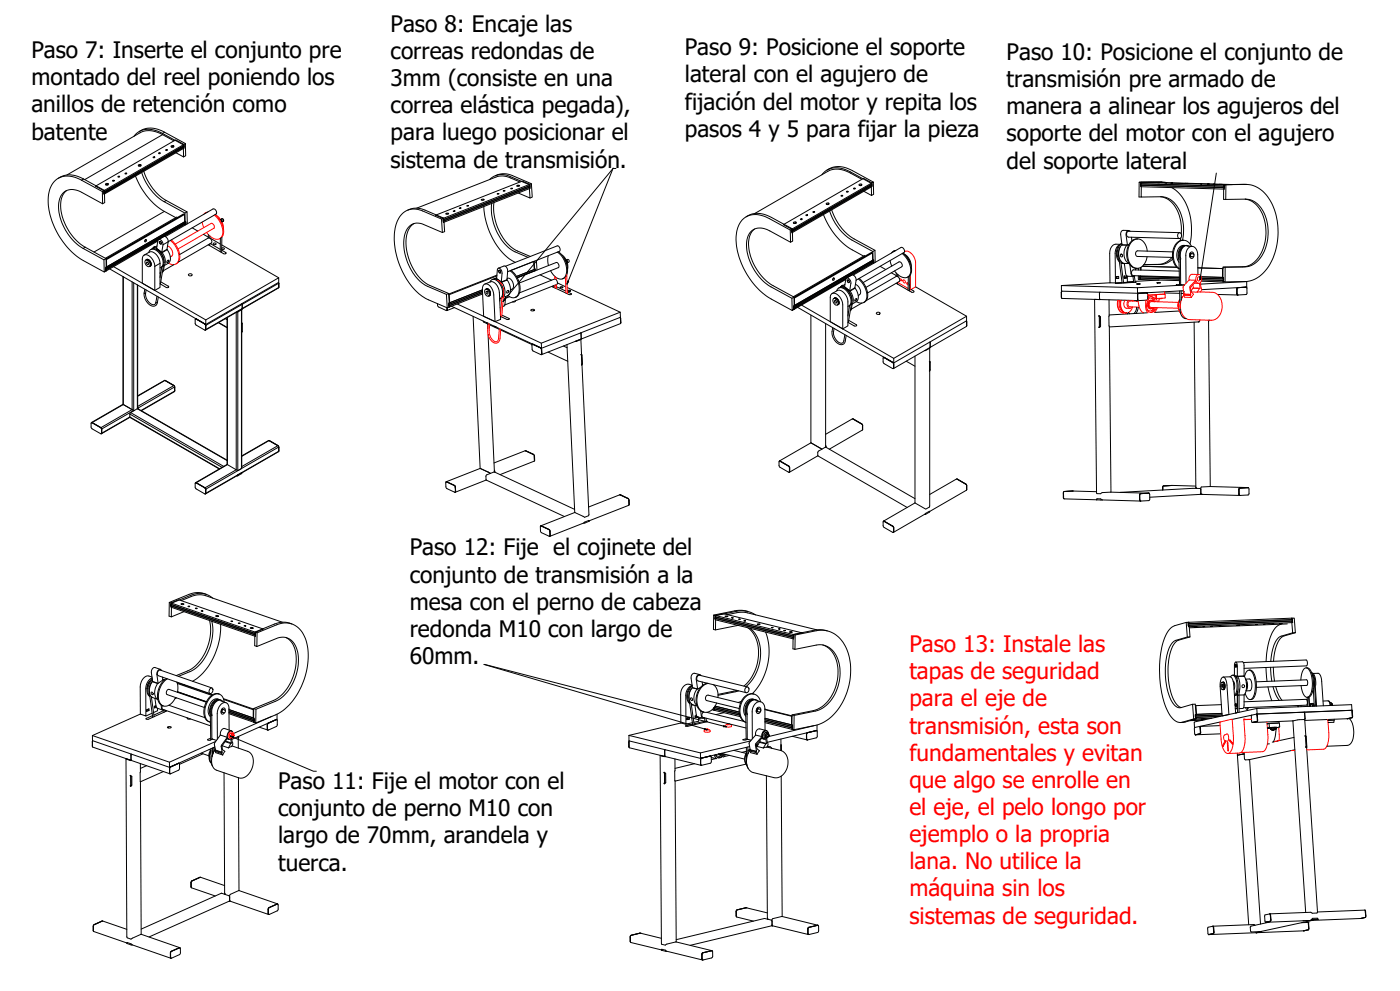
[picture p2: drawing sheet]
<svg xmlns="http://www.w3.org/2000/svg" width="1189mm" height="841mm" viewBox="0 0 1189 841" stroke-linecap="round" stroke-linejoin="round" font-family="sans-serif">
<!-- layer: Visible (ISO) -->
<g fill="none" stroke="#000" stroke-width=".85">
<path d="M114 116a17 17 0 0 1 23-4l19 11v1M118 112a19 19 0 0 1 22 0l17 10M148 120l-10-6a19 19 0 0 0-19-1l-62 35M118 140h1a.8 .8 0 0 1 1 1 1 1 0 0 1-2 0h-1zM135 130h1h-1zM145 124h2a1 1 0 0 1-1 1 1 1 0 0 1-1-1zM147 125h-1M156 123l1-1 1 10-2 1M156 123l-68 39M156 124v1M156 125v8l-7-3M49 151a19 19 0 0 1 22 1l18 10-1 2"/>
<path d="M81 158l68-39 7 4v1l-68 39v-1zM90 156h1a.8 .8 0 0 1 1 0 .8 .8 0 0 1-1 1h-1zM90 157h2M100 150h2h-1zM106 147h2l-1 1zM115 149a59 59 0 0 0 25 30l9 6M118 141h2M120 146a45 45 0 0 0 19 25l18 10v8h1l-1 2M122 145a44 44 0 0 0 19 25l18 10-2 1M416 152a15 15 0 0 1 17-2l16 7v1h1M421 149a17 17 0 0 1 14 0l16 7M434 160h1z"/>
<path d="M439 158l1-1 1 1h-1zM442 154l-10-4a15 15 0 0 0-11 0l-67 27M449 157l2-1 1 11-2 1M450 156l-74 29M450 158v2l-74 29v-1l74-29h-1l1 9-10-4M698 148a17 17 0 0 1 23-3l19 11v1v-1M702 144a19 19 0 0 1 22 1l18 10M730 157v-1a1.1 1.1 0 0 1 2 0 1.1 1.1 0 0 1-1 2 1.1 1.1 0 0 1-1-1zM730 157h2M732 152l-10-5a19 19 0 0 0-19-2l-62 36M740 156l2-1v10l-2 1M740 157v1v8l-6-4"/>
<path d="M740 155l-68 40M740 156v1M969 155l77 2h-6v1l-71-2zM969 156l71 2v1l-71-2zM969 157v10h17a20 20 0 0 1 18 17l1 10-1 10M969 155l71 2M969 155h-2v12h2M977 155h3zM983 155h2zM987 154l-20 1M989 155h2zM991 155l-5-1-17 1v2"/>
<path d="M994 155h2zM995 159a40 40 0 0 1 17 37l-1 11M1006 156h3zM1019 156h2zM1025 156h2zM1030 156h2zM1035 156h3zM1039 157h2v12h-2v-10h1l-71-2v1l71 2v-2M1041 157l17-1a26 26 0 0 1 23 18 56 56 0 0 1-7 57 23 23 0 0 1-17 8h-17M1059 156l-20 1v1h1M57 162a19 19 0 0 0-4 20 45 45 0 0 0 19 28l18 9v9M87 163l-18-10a18 18 0 0 0-23 1 32 32 0 0 0-3 30 65 65 0 0 0 28 37l18 10"/>
<path d="M88 164l68-39v1l-68 39zM88 163l68-39v1l-68 39zM88 164h1v8l-2 1-18-10a12 12 0 0 0-18 5 41 41 0 0 0 13 38l5 4 19 11M89 162l-2 1v10M159 180v10M346 178a17 17 0 0 1 15 0l16 7-1 3M385 179h1zM390 177h1zM396 175h2zM409 169h1l1 1h-2zM411 175a59 59 0 0 0 24 46l3 2M418 173a44 44 0 0 0 18 40l12 5"/>
<path d="M419 172a44 44 0 0 0 19 40l12 6M422 164l2 1zM427 162h2zM690 180h2h-1zM702 173l1-1a.8 .8 0 0 1 1 1 .8 .8 0 0 1-1 1l-1-1zM702 173h2M704 179a45 45 0 0 0 20 25l17 9v9l1-1v1l-1 2M706 178a45 45 0 0 0 19 25l18 9-2 1M714 166h2h-2zM986 167a22 22 0 0 1 16 19l1 6v7M1041 169h17a20 20 0 0 1 17 17 37 37 0 0 1-9 37 15 15 0 0 1-9 3l-18 1M1057 169a22 22 0 0 1 17 19 36 36 0 0 1-10 35 15 15 0 0 1-9 3l-16 1-1 10h1"/>
<path d="M150 184l-60 35M157 182v6l-66 39M158 191v-1l-68 39v1l44-25M163 193l5 3M173 199l4 2M177 199v3M187 186h1a1.3 1.3 0 0 1 2 0 1.3 1.3 0 0 1 0 2h-1l-1-1zM188 187v1M352 190a20 20 0 0 0-7 20 42 42 0 0 0 20 32l16 7 1 9h-1M370 183l73-29 7 2v2l-74 29v-2zM375 186l-16-7a16 16 0 0 0-23 11 62 62 0 0 0 25 63l19 8M376 187l74-29v1l-74 29z"/>
<path d="M376 188l1-1 1 10h-2l-16-7a11 11 0 0 0-16 9 43 43 0 0 0 18 43l17 8M377 185l-2 1 1 11M379 181h1h1l-2 1zM634 184a20 20 0 0 1 21 1l18 9-1 3M641 194a19 19 0 0 0-4 21 45 45 0 0 0 20 27l17 10v8v1M665 191l68-40 7 4v1l-68 40v-1zM671 195l-18-9a19 19 0 0 0-23 1 32 32 0 0 0-3 29 64 64 0 0 0 28 38l18 9M672 197l68-40v1l-68 40zM672 196l68-40v1l-68 40zM672 197l1-1v9l-2 1-17-10a12 12 0 0 0-18 3 34 34 0 0 0 6 32l5 6 5 5 20 11M673 194l-2 1v11M674 189v-1a1.1 1.1 0 0 1 2 0 1.1 1.1 0 0 1 0 2 1.1 1.1 0 0 1-2 0z"/>
<path d="M676 190h-2M699 182a59 59 0 0 0 25 30l9 5M958 196h-5l-1 1v2l1 9h6M960 196a2.4 2.4 0 0 0-3 0 2.4 2.4 0 0 0-1 3l1 9M1001 198a2.1 2.1 0 0 1 2 1 2.1 2.1 0 0 1 0 2 1.8 1.8 0 0 1-2 1 1.8 1.8 0 0 1-1-2zM1002 197l-44-1a2.7 2.7 0 0 0-1 3 2.7 2.7 0 0 0 1 2l44 1M122 217a7 7 0 0 1 9 5v3v21l-10-6v-20zM122 216l5-2a8 8 0 0 1 9 8v22l-5 2M123 203a.8 .8 0 0 1 1 1 .8 .8 0 0 1 0 1 .8 .8 0 0 1-1 0zM124 203l-1 2M126 214a4 4 0 0 1 3-3 4 4 0 0 1 4 2 11 11 0 0 1 4 14h-1M128 212a7 7 0 0 1 9 4 7 7 0 0 1 0 11"/>
<path d="M130 211h.1M131 210l-1 1M131 210h.1M132 210h-1M133 211l-2-1-2 1M133 211h.1M133 212l3 1 2 3 1 4v3M133 211l4 3M133 210v1M133 209l-3 2M135 203l4-2h2l2 4-1 7-5 2-4-3 1-7a1.9 1.9 0 0 1 2-1 1.9 1.9 0 0 1 2 2v3l-1 6M136 205a1 1 0 0 1 1 1 1 1 0 0 1-1 1z"/>
<path d="M136 205l1 1a.8 .8 0 0 1-1 1 .8 .8 0 0 1 0-1zM137 214h1M140 201l41-24a2.9 2.9 0 0 1 2 5l-40 23M142 212l-4 2M142 212a9 9 0 0 1 1 11l-4 3a9 9 0 0 0-1-12M177 208l10 6M177 202a2.9 2.9 0 0 1 2 4l-28 16M177 202l-24 14M178 207v1M178 202l9 5M178 200v2M179 207l8 5"/>
<path d="M181 207l1-1a1.1 1.1 0 0 1 1 0 1.1 1.1 0 0 1 0 2 1.1 1.1 0 0 1-1 0zM187 202v12M188 212l4 2v1h-2l-3-1M188 211l1-1a1.1 1.1 0 0 1 2 1 1.1 1.1 0 0 1-2 1l-1-1M188 208l49 28M188 201v13M466 217l-1 4 1 4M473 214a17 17 0 0 1 6 21 6 6 0 0 1-9-2l-2-3M474 214a18 18 0 0 1 7 21l-3 2M477 216a12 12 0 0 1 5 12M479 219l2 3 1 4M734 217l-60 35"/>
<path d="M741 215v6l-66 38M743 212v11M760 213l-3 2M761 213l-3 1M766 215a17 17 0 0 1 6 19 7 7 0 0 1-10-2l-2-2M767 215a16 16 0 0 1 6 18l-2 2M768 215a12 12 0 0 1 6 11M770 218l3 5M951 208l-3 2-1 4v26h-4M951 207h-3l-2 1-3 4v28M951 210l-1 6 3 24h-6h18l-1-1M952 216a1.1 1.1 0 0 1 1 0 1.1 1.1 0 0 1 0 2 1.1 1.1 0 0 1-1-1z"/>
<path d="M952 216h1h-1M952 208a10 10 0 0 0 3 16h4M953 206a11 11 0 0 0-2 16M953 207a11 11 0 0 0-3 14M953 208h4M957 208a11 11 0 0 0 2 16M961 201v3M966 203a10 10 0 0 0-9 11 12 12 0 0 0 8 14h1M974 213a9 9 0 0 0-10-10 15 15 0 0 0-5 20 7 7 0 0 0 8 5 7 7 0 0 0 6-6l1-4M995 218a16 16 0 0 1-11 6l-13 1 14-1a15 15 0 0 0 11-4M996 214l-30-1a2.6 2.6 0 0 0-2 2 2.6 2.6 0 0 0 2 3h30M1002 220l1 22h3l-40 2"/>
<path d="M1003 202l-1 2M1005 204a10 10 0 0 0-9 11v7a10 10 0 0 0 5 6M1005 209a8 8 0 0 0-4 8l1 25M1006 208a7 7 0 0 0-7 10l2 5M1007 208a7 7 0 0 0-6 8v5M1008 209h4M1008 208a8 8 0 0 0-6 12v1M1010 209a6 6 0 0 0-8 6l1 5M1010 218h1M1010 215h2l-1 2 1 1M1011 215h.1M1011 218h-1"/>
<path d="M1011 216v1M1012 209a7 7 0 0 0-7-5 7 7 0 0 0-7 5 16 16 0 0 0 3 19M1014 216a1.9 1.9 0 0 0-2-2 1.9 1.9 0 0 0-2 2v1a1.8 1.8 0 0 0 2 2 1.8 1.8 0 0 0 2-2M90 227l68-39v1l-68 39zM90 228l68-39v1l-68 39zM90 228v1M90 220l67-38h-1l-68 39 1 10 1-1v-1M90 220v6M96 226l79 45v4l-82-47M104 235v108M124 221a3 3 0 0 1 3 2 3 3 0 0 1 0 3 4 4 0 0 1-3-5zM124 221a3 3 0 0 1 4 1 3 3 0 0 1-1 4"/>
<path d="M124 220a3 3 0 0 1 4 2 3 3 0 0 1-1 4M124 220v1M124 220a3 3 0 0 1 4 2 3 3 0 0 1 0 4M125 222v1a1.1 1.1 0 0 1 1 1 1.1 1.1 0 0 1-1 1 1.1 1.1 0 0 1-1-2zM125 220h.1M125 220l2 2 1 3M128 225v1M137 239l6 5h-2l-5-3M137 232h-1M137 227l-1 9M139 230l-1 1M139 225l-3 16"/>
<path d="M140 225l-1 5M142 221h1a1 1 0 0 1 0 1 1 1 0 0 1-1 0zM148 225l-9 5M160 233l2-1a1.1 1.1 0 0 1 1 2 1.1 1.1 0 0 1-2 0h-1zM418 237a7 7 0 0 1 9 6 7 7 0 0 1-3 11 8 8 0 0 0 1-12l-3-3a4 4 0 0 0-6 0M422 236l-3 1M422 236v1M422 237l4 2M422 236h.1M422 236h-2M422 234l-41 16M423 228l5-2 2 1 1 3v7l-5 2-4-2v-8a1.6 1.6 0 0 1 2-1 1.6 1.6 0 0 1 2 1v2v8"/>
<path d="M424 230l1 1a.7 .7 0 0 1-1 1 .7 .7 0 0 1 0-1zM424 229l1 1a1.1 1.1 0 0 1 0 1 1.1 1.1 0 0 1-1 1 1.1 1.1 0 0 1 0-2zM426 239h.1M426 239a11 11 0 0 1 1 13M429 226l44-17a2.9 2.9 0 0 1 2 4l-44 18M430 237l-4 2M431 236a6 6 0 0 1 5 8l-1 1-1 1M431 238a10 10 0 0 1 1 13l-5 1M433 230a18 18 0 0 1 6 21 5 5 0 0 1-8 0M434 230a18 18 0 0 1 6 21l-3 1M453 222l1 7-15 6 16-7v2M454 222v8h1"/>
<path d="M455 230l-16 6 33-13a2.7 2.7 0 0 1 2 4l-33 13M455 230h.1M455 221l1 8M459 233l9 5M481 221l1-1a1.3 1.3 0 0 1 1 1 1.3 1.3 0 0 1 0 2h-1v-1zM481 221l1 2zM708 236l-1 1M708 236a.8 .8 0 0 1 0 1 .8 .8 0 0 1-1 0zM719 236l5-3 2 2 1 3M720 238a1 1 0 0 1 1 0 1.1 1.1 0 0 1-1 2zM720 238h1a1.1 1.1 0 0 1 1 1 1.1 1.1 0 0 1-2 1 1.1 1.1 0 0 1 0-2zM725 233l40-23a2.9 2.9 0 0 1 3 4l-41 24"/>
<path d="M727 238l-1 6M729 237a17 17 0 0 1 6 18 5 5 0 0 1-8 1M730 236a17 17 0 0 1 6 19l-2 2M733 240l30-18a2.8 2.8 0 0 1 3 4l-31 18M742 223v-1l-68 40v1l44-26M747 226l5 3M756 221l1 5M757 231l4 3M761 235a2.9 2.9 0 0 1 3 4l-28 16M761 235l-24 14M761 232v3M762 240v1"/>
<path d="M762 235h1M762 233v2M771 235v11M773 234l-1 13M943 240l-42 2M948 236h.1M948 236h2h-2v-1h2v1M948 235v1M952 221l2 19M952 223l3 1M952 223l2 1M953 240h-6"/>
<path d="M955 236h.1M955 224l2 10h1l4 1M955 236h2h-2v-2h2v2M955 234v2M957 234v6h-3M959 225l2 8a1.8 1.8 0 0 0 1 1 1.8 1.8 0 0 0 2 0M962 235l1 5M963 239h-6M963 239l-9 1M963 234l1 6M964 228v1M967 234v3h2v-1h-1"/>
<path d="M967 228v1M968 236v1l34 1M968 236l34 1M968 234v1M968 235l34 1M968 235v1M969 234l-1 1M969 227v2M970 226l29 1M984 238l-20 1M1001 230l-38-1a2.7 2.7 0 0 0-2 2 2.7 2.7 0 0 0 1 3l39 1M1017 227l22 1-1 7"/>
<path d="M1017 233v-17a6 6 0 0 0-7-6l-2 2-1 3v25M1020 237l19 1M1020 236l19 1M1038 235h-18h19v2M1039 238v1h-19M1039 237v1M1040 227v12h-2l1-2M1058 239l1 5-39 2M1059 239l-40 2M117 242v105M123 245l-1 4a10 10 0 0 0 9 11 3 3 0 0 0 3-3v-5M124 246v3a9 9 0 0 0 7 9l1-1 1-6"/>
<path d="M205 258v4M237 241l-1-1v4l-31 18M237 244h.1M371 258l1 2 7 4 1-1v-2M381 250l1 7M388 258l72 33v5l-77-36M410 246l-29 11v3l1-1v2h-2l-1-11 2-1M410 247l-29 11M410 249l-29 12v-1l29-12-29 12v-2M411 242a5 5 0 0 1 7 3l1 5 1 23-9-5-1-23zM412 241l4-2a8 8 0 0 1 8 9l1 23-5 2M412 246a3 3 0 0 1 3 2 3 3 0 0 1-1 3 4 4 0 0 1-2-5z"/>
<path d="M413 245a3 3 0 0 1 3 2 3 3 0 0 1-1 4M413 247a1 1 0 0 1 1 1 1 1 0 0 1-1 1zM413 245a4 4 0 0 1 2 6M413 245l-1 1M414 245h-1M414 245l2 3v2M415 251h.1M416 251h.1M425 253l-1 2M426 253h.1M429 252v7l-2 1M431 247a.9 .9 0 0 1 1 0 .9 .9 0 0 1-1 1l-1 1z"/>
<path d="M433 252l-4 1M438 255l-1 1h-2M441 249l30-12a2.9 2.9 0 0 1 2 4l-44 18M471 243h-2l12 6M473 243l8 4M473 240l7 3M476 244h2h-1zM482 244l45 21M482 248l3 2h-1l-3-1M482 247l2-1 1 1h-2zM674 260l68-40v1l-68 40zM674 253l67-38-1-1-68 39 1 10 1-1v-1v1"/>
<path d="M675 253v6h-1M681 259l78 45v4l-82-47M706 250a6 6 0 0 1 8 3l2 6v20l-11-6v-21zM707 249l4-2a8 8 0 0 1 9 8v22l-4 2M708 254a3 3 0 0 1 3 1 3 3 0 0 1 0 4l-2-1-1-1-1-2zM708 253a3 3 0 0 1 4 2 3 3 0 0 1-1 4M708 253a3 3 0 0 1 4 1 3 3 0 0 1 0 4l-1 1M709 253a3 3 0 0 1 3 2 3 3 0 0 1 0 3M709 255h1a1.1 1.1 0 0 1 1 2 1.1 1.1 0 0 1-2 0 1.1 1.1 0 0 1 0-1zM709 253h.1M710 253l2 2v3M711 247a4 4 0 0 1 3-3 4 4 0 0 1 4 2 11 11 0 0 1 3 13l-1 1"/>
<path d="M712 245a7 7 0 0 1 10 4 7 7 0 0 1-1 11M714 243h.1M714 243v1M715 242l-1 1M715 242v1M716 242h-1M717 243l4 4M717 243h-2l-2 1M717 244l3 2 2 2 1 4v3M717 243h.1M717 241l-3 2M721 259l-1 9"/>
<path d="M723 257l-3 17M724 258l-1 4M726 244l-4 3M726 244l-4 3-5-4 1-6a1.8 1.8 0 0 1 2-1 1.8 1.8 0 0 1 2 2l1 2-1 7M726 245a9 9 0 0 1 1 11l-4 2a9 9 0 0 0-1-11M726 254a.8 .8 0 0 1 1-1 .8 .8 0 0 1 1 1 .8 .8 0 0 1-1 1h-1zM726 241a6 6 0 0 1 4 9l-1 1M732 257l-9 5M761 240v1M761 241l10 5M774 246l2 1v1h-2l-3-2M777 243l44 25"/>
<path d="M901 242l65 2v5l-65-2zM902 253l-1-5 1-1-1 1 1 5 65 2M930 254l1 164v1h4l1-1h7l33 1M930 254h.1M930 254h4M934 248v5v1h-4M942 254l1 164M965 255v1M965 241h3zM966 255v1M967 255h.1M967 249l-1 1v4l1 1"/>
<path d="M974 249h.1M974 249h-8v5l1 1M974 249l1 1-1 5h-7M974 249h-8v6h1M982 240h4zM989 249h13M1002 242h-3h4M1002 247v10M1003 242h.1M1003 247v8M1003 249h2M1005 247v1"/>
<path d="M1005 248h.1M1005 247l-39 2M1012 246v1M1012 246l-1 1M1034 250h17M1050 249l1 1M1051 250h.1M1051 244l-1 1M1051 244l-1 1v4l1 1M1058 244h.1M1058 244h-7l-1 5 1 1M1058 244l1 1v5h-8"/>
<path d="M166 271l8 4v5l-8-4zM166 271h1M166 270v1h1l7 4 1 5h-1l1-1M174 275l1 1M175 271l62-35v4l-62 35M185 274l8 4M193 270v124M205 274h1v7l-1 1v-7M205 274v1M205 262l-4 3M205 274h.1M205 263v11"/>
<path d="M205 262l-30 18M379 263v1M380 261v2l-1 1zM386 261l-6 3M402 269l6 129M410 273h1l4 2M413 274h.1M413 274h1M414 274h.1M414 274h1M414 275v4M416 276l8 3"/>
<path d="M420 277h1M420 277h.1M421 277h.1M425 267h.1M426 261h-1M426 267l7 4h-3l-5-2M451 263l1-1 2 1a1.7 1.7 0 0 1-2 1 1.7 1.7 0 0 1-1-1zM527 269v6l-67 26M527 269v5M527 270v4M674 261l68-40v1l-68 40zM674 261v1"/>
<path d="M689 267v109M701 275v104M707 278v3a10 10 0 0 0 8 11 3 3 0 0 0 3-3l1-4M708 279v3a9 9 0 0 0 7 9l1-1 1-6M721 264l-1 1M721 272l6 4-1 1-6-3M723 262l-1 2M744 265h2a1.1 1.1 0 0 1 1 1 1.1 1.1 0 0 1-2 1 1 1 0 0 1-1 0 1 1 0 0 1 0-2zM821 272v5l-62 36M821 272v5M933 268l2 1v8l-2 1M933 268l1 1v8l-1 1"/>
<path d="M933 268v10M957 266h1M958 265l1 1M965 261v2l-2 3M967 261l-2 5M974 265l-32 2M1001 264l-21 1M1002 262a7 7 0 0 0 5 8M1014 273l1 141h1M1019 271v1l-1 1-76 4M1026 272l2 141M1026 272h.1"/>
<path d="M1027 272l-1 1M205 282v115l-3 2-9-5M414 284l6 117M425 280l27 12M452 292l7 3 1 1v5l-8-3zM452 292l8 4v5v-1v-3M452 292l7 3 1 2M452 292h.1M460 291l67-26v4l-67 27M465 299l17 8M478 294l4 1M481 292l7 143"/>
<path d="M493 288l-4 2M493 288h.1M493 282v6M493 288l-5 2M493 288l1 13M789 295l-4 3M789 295v12M790 290v5M493 301h1l1 8-1 1v-1M493 301l1 1M493 301h1M494 301v8"/>
<path d="M494 301h.1M494 309h.1M494 310l6 127-4 2-8-4M750 304l8 4 1 1v4l-8-5-1-1zM750 303h1l8 5v5M750 303l8 4 1 2M751 303h-1M759 312v1M759 304l62-36v4l-62 36M770 307l7 4M777 302v125M789 307h1v7l-1 1"/>
<path d="M789 307h.1M789 314v1M789 307v7M789 315v115l-3 2-9-5M789 307h1M140 323l8 4v5M140 323l7 4M148 332l-28 17M148 332v-4l-8-5-23 13M77 359h1l8 4v5l-8-4zM78 359l8 4v5M78 359h.1"/>
<path d="M104 343l10 6M104 343l-26 16M110 354l-24 14M117 345v2M724 356l8 4v5M85 363l1 1M86 367v1M228 374h1M229 374l7 4 1 2M689 376l9 5M689 376l-27 15M701 378v2"/>
<path d="M701 369l23-14 8 6v4l-28 16M193 391l-76-44-7 4v3l76 44M193 394l-27 16M205 387l23-13 8 4 1 1-1 4-31 18M237 383h.1M408 398h.1M408 398l-29 11M408 398l8 4M420 399v2M446 383h.1M446 383l7 3 1 5-29 12M446 383l-27 10"/>
<path d="M446 383l7 3 1 5M446 383l7 3M454 387v4M662 391l8 5 1 5h-1M662 391l8 4M662 392v3v1l8 5v-4l-1-1M670 395l1 2M694 387l-24 14M166 410l8 4v5l-8-4zM166 410l8 4v5M166 410h1M174 414l1 1"/>
<path d="M175 418l-1 1M205 401l-30 18M205 401l-4 3M379 409l7 3 1 6-8-4zM379 409h.1M379 409l7 3 1 6v-5l-1-1M413 407l-26 11M420 401l-7 2v4l66 31M420 401l68 31M526 420l8 3v1v5M527 420l7 3v6l-34 13M527 420l-27 10"/>
<path d="M671 400l-1 1M789 420l23-14 9 6v4l-32 18M812 406l9 5v5M813 407l7 4M903 418v4M904 417l-1 1v5h1l27 1M904 417l-1 1v5M904 417h7h-7M904 417h7h20M951 418l62-4 6 1 1 4M969 419l-1 1v4l1 1M975 419h.1"/>
<path d="M975 419h-7v5v1M975 419h1M975 419h-7v5l1 1M975 419h1v6h-7M988 412l-1 1v3M995 412h-7M995 412h.1M995 412l20 1M1019 420h1M1020 419v1M1020 419l-1 1-43 2M1020 420h33"/>
<path d="M1060 414h-7l-1 6h1M1060 414l1 1-1 5h-7M1060 414l-32-1h-8v1v5M1060 414h-8v6h1M1060 414h.1M488 435l-29 11M527 420l6 3M534 425v3M777 423l-76-44-6 4-1 4 76 44M777 427l-27 15M789 434l-30 18M789 434l-4 3"/>
<path d="M789 434h.1M931 424l1-1h3l1 1M931 424h5M936 424l32 1M968 425h1M1053 420h.1M459 446l7 4 1 5-8-3zM459 446l8 4v5v-5l-7-4h-1M500 442l-33 13M500 442l-4 2M750 443l8 4 1 1v4l-9-5zM750 442h1l8 5v5h-1l1-1"/>
<path d="M750 442h1M758 446l1 2M145 513l72 25v1l-72-25zM145 514h1l-1 10 11-5M145 512l7-3 72 25-7 3v1l-72-25zM145 512l72 25M146 512l-2-1v12l1 1M154 512l2 1h-1zM154 510l8-4a18 18 0 0 1 13 0l65 22M160 515h1zM166 516h1zM171 518l1 1z"/>
<path d="M175 504a18 18 0 0 0-15 0l-16 7M181 508a17 17 0 0 0-19-3l-16 7-1 2M635 519a22 22 0 0 0-11-1l-18 4M178 527a41 41 0 0 1-16 41l-12 5M180 527a41 41 0 0 1-18 43l-10 4M183 523l2-1 1 1h-2zM187 530a56 56 0 0 1-22 47l-1 1M196 527h2zM202 529h2zM207 531h2zM213 533h2h-2zM216 536l2 1v12l-2-1v-9h1l-72-25v1l72 25v-2"/>
<path d="M218 537l17-7a18 18 0 0 1 24 12 59 59 0 0 1-21 63l-21 9M248 530a18 18 0 0 0-15 0l-17 6 1 2M607 525l67 16v1l-67-16zM607 524l67 16v1l-67-16zM607 525h1v10l19-4M607 522l7-1 67 16-7 2v1l-67-16zM607 522l67 17M608 522h-2v12l2 1M616 523h2zM618 522l9-2h6l61 15M621 524h2zM627 525h2z"/>
<path d="M632 527h1zM635 533a30 30 0 0 1 7 32l-4 11-6 6M637 533a29 29 0 0 1 8 31l-5 11-3 5-4 3M642 522a21 21 0 0 0-16-3l-18 3-1 3M643 530h2zM650 536a51 51 0 0 1-11 53M655 533h2zM661 534h1zM665 535h2zM670 536h3zM674 538l1 1v12h-2v-10h1M674 540v1"/>
<path d="M675 539l18-4a23 23 0 0 1 26 16 53 53 0 0 1-18 61l-7 3-20 4M703 535a21 21 0 0 0-11 0l-18 3-1 2h1M1007 528l-9 3a20 20 0 0 0-11 15 90 90 0 0 0 6 59l2 4a9 9 0 0 0 9 4l10-3M1009 528l88-3 1 1-89 3zM1009 529l89-3v1l-89 4zM1009 531l89-4v1l-89 4zM1009 531l1-3h-3l1 13M1009 531h1l1 10-10 2a17 17 0 0 0-8 15 59 59 0 0 0 6 39l2 3h2M1014 532h3zM1022 532h1zM1028 532h2zM1035 531h2z"/>
<path d="M1050 531h3zM1066 530h2zM1073 530h1zM1080 529h2zM1086 529h3zM1088 530a17 17 0 0 0-10 13l-2 8-1 10M1093 529l-83 4M1098 527l-1-2h2l1 12h-2M1098 527h-1l1 10-10 3a17 17 0 0 0-8 14l-1 7M1100 537l-10 3a17 17 0 0 0-8 14l-1 7M218 549l17-7a13 13 0 0 1 17 10 41 41 0 0 1-16 42l-19 8-2-1M243 541a20 20 0 0 1 9 20 39 39 0 0 1-20 34l-17 6v10h1v1h-1v1l2 1v-12"/>
<path d="M675 551l18-4a17 17 0 0 1 19 15 37 37 0 0 1-15 40l-3 1-20 4h-1M699 547a22 22 0 0 1 13 22 35 35 0 0 1-18 33l-21 5-1 9 1 1M1011 541h-3l-9 2a17 17 0 0 0-8 14 60 60 0 0 0 5 40l1 1a6 6 0 0 0 6 2M127 578h.1M127 578l-2 3v4M129 575l-3-1a8 8 0 0 0-7 9v23M129 575l-3 3-2 4v26l-5-2M129 576a11 11 0 0 0-2 15M129 579a10 10 0 0 0 0 13l5 1a10 10 0 0 1 0-13M129 577a11 11 0 0 0-2 14M130 578a11 11 0 0 0-3 9l3 22M130 578l4 2"/>
<path d="M136 568l-5-2-2 2v3l1 7 4 2 4-3v-2M137 569a2.2 2.2 0 0 0-3-1 2.2 2.2 0 0 0-1 3l1 9M138 576l2 1h-2M138 577h.1M141 576a17 17 0 0 0-5 21l2 2M142 576a17 17 0 0 0-5 22 7 7 0 0 0 10-3l2-3M150 579l1 4v4M150 579l30 11M594 572h-5l-2 1v2l1 9 4 1 3-1M595 573a2.4 2.4 0 0 0-3 0 2.4 2.4 0 0 0-1 3l1 9-4-1M596 579l1 3M601 580a14 14 0 0 0-6 23l3 1"/>
<path d="M601 580a15 15 0 0 0-6 23 9 9 0 0 0 13-5l1-1M1037 579a1.4 1.4 0 0 1 2 1 1.4 1.4 0 0 1 0 1v3a1.1 1.1 0 0 1-1 1 1.1 1.1 0 0 1-1-2zM1038 575a2 2 0 0 1 2 0 2 2 0 0 1 1 2l1 4 2 25-6 2-2-26v-4zM1039 579a4 4 0 0 1 0 6M1039 579a5 5 0 0 1 0 6M1039 579h-1M1039 575l6-1 2 3 1 3 1 25h1M1045 574a2.2 2.2 0 0 1 3-1 2.2 2.2 0 0 1 1 3 16 16 0 0 1-1 14M1047 573a4 4 0 0 1 4 5 13 13 0 0 1-2 12h-1M1047 578a7 7 0 0 1 1 7M1048 573v-10a1.2 1.2 0 0 1 2-1 1.2 1.2 0 0 1 1 2v10M1049 574h1"/>
<path d="M1049 564l1 1v1zM1049 562h6l1 1v11M1049 574l2 2M1050 574h1M1051 574h.1M1051 574a19 19 0 0 1 1 14M1056 562l53-2a4 4 0 0 1 0 5l-53 2M1056 574h-5M1056 574h-6M1057 574a17 17 0 0 1 0 16h-5M1057 574l1-2a3 3 0 0 1 3-3 3 3 0 0 1 3 3 25 25 0 0 1-1 21 3 3 0 0 1-3 0 3 3 0 0 1-2-2l-1-3M1058 576h3a7 7 0 0 1 0 10h-3"/>
<path d="M1058 577a9 9 0 0 1 0 9M1058 579v4M1061 569a5 5 0 0 1 5 5 22 22 0 0 1-2 19l-2 1M1067 579l42-2a4 4 0 0 1 1 5l-43 1M1075 567l1 11M1079 566l1 12M1081 566l1 12M1105 577l1-7a3 3 0 0 1 2-3 3 3 0 0 1 3 1 23 23 0 0 1 1 23 3 3 0 0 1-5-2l-2-7M1109 567a7 7 0 0 1 6 7 20 20 0 0 1-3 18h-2v8M1114 571a10 10 0 0 1 3 11M1114 571a14 14 0 0 1 2 12M1114 573l2 2v4l1 20"/>
<path d="M1115 572l5-1 2 3v3l2 22M125 584h.1M128 587a1.1 1.1 0 0 1 2 1 1.1 1.1 0 0 1-1 1l-1-1zM129 591l2 17M129 592h.1M132 593l1 8 5 2M132 600h-1M132 599l1 1M132 599v1M132 599h-1v2l2-1M137 598v3a1.6 1.6 0 0 0 3 1M138 599v2v1l41 14"/>
<path d="M138 599h1M143 599l31 10M150 592l-1 1M151 580l29 10M151 587l24 9M157 581h-1M175 596l-31-11a2.7 2.7 0 0 0-2 4l32 11M179 584a1.5 1.5 0 0 1 2 0 1.5 1.5 0 0 1 0 3 1.7 1.7 0 0 1-3 1 1.7 1.7 0 0 1 0-3zM180 584l-44-15a2.8 2.8 0 0 0-2 4l44 16M185 594a9 9 0 0 0-6 10v24M186 594a7 7 0 0 0-9 6v5l2 3M186 589a9 9 0 0 0-11 6 13 13 0 0 0 2 17l1 1"/>
<path d="M187 594a7 7 0 0 0-9 6v4l1 3M188 595l4 1M188 594a7 7 0 0 0-8 7l-1 4 1 2M189 595a5 5 0 0 0-7 2l-2 5v5M190 593l25 9M190 594l25 8M190 596a6 6 0 0 0-4-7 6 6 0 0 0-7 3 16 16 0 0 0-3 20l3 1M587 597l2 18M587 598h2M587 598h1M587 585a10 10 0 0 0-2 7l3 23M588 582l-4 2-2 5v26l-4-1"/>
<path d="M588 581h-3a7 7 0 0 0-7 8v25M588 582a11 11 0 0 0-2 15M588 584a10 10 0 0 0 1 14l3 1M590 599l1 8 2 1M592 585a10 10 0 0 0 0 14M606 581a12 12 0 0 1 4 11M607 599l21 5M626 586l-16 3M627 586l-17 4M629 597l-28-7a2.6 2.6 0 0 0-2 2 2.6 2.6 0 0 0 1 3l28 6M630 595l-3 1M634 583a2.3 2.3 0 0 1 2 2 2.3 2.3 0 0 1-1 3 2.3 2.3 0 0 1-3-2 2.3 2.3 0 0 1 2-3z"/>
<path d="M635 583l-41-10a2.7 2.7 0 0 0-2 2 2.7 2.7 0 0 0 1 3l41 10M639 594a9 9 0 0 0-6 9l1 25M640 589a11 11 0 0 0-12 10 11 11 0 0 0 5 14M640 594a8 8 0 0 0-8 9v3l1 2M641 594a8 8 0 0 0-8 8v4M642 595l4 1a8 8 0 0 0-6-7 8 8 0 0 0-8 4 14 14 0 0 0 1 20M642 594a8 8 0 0 0-8 11v2M644 595a6 6 0 0 0-9 4l-1 4 1 3M1013 598l-10 2M1016 599v7l22-1-23 1v2l23-1-23 1v1l21-1-21 1v1l-4 1h12M1037 598l-22 1M1038 581v1v1z"/>
<path d="M1038 585h1M1039 585h.1M1048 590h.1M1049 597a1 1 0 0 1 1 1 1 1 0 0 1-1 1zM1049 597l1 1-1 2zM1050 590h1M1051 590l-1 10a.9 .9 0 0 1 0 1 .9 .9 0 0 1-1 0M1051 590h.1M1051 588l-1 1M1051 587v18M1052 585v19M1056 590v10l-1 1h-3"/>
<path d="M1056 596l53-3a4 4 0 0 1 0 5l-53 3M1077 583l3 12M1081 583l2 6 3 5M1083 583l3 7 3 4M1102 599v1M1102 599l1 1M1105 599v1M1111 592l1 7M1112 592v7M1113 599h-1M1113 598v-1v2M1113 597h1v1z"/>
<path d="M1114 597h1l1 2M1115 599l-1-1v1M1115 599h-1M1115 584h.1M1115 584l1 15M1115 586v1M1115 597l1 2M1116 599h-1M1117 582l1 17M1117 598l1 1M1124 595h4l1 4M1128 595h.1"/>
<path d="M1128 595l2 2v2M1129 596h1l1 3v-2M1130 598h1M1131 597h.1M1131 597v2v-2M119 606l-41 18M124 603l1-1 2 1-3 1v-2l3-1v2M129 605l-5 3M134 601v2l-4 2M139 603v1M139 603l-8 4M140 603h1l-15 7h-2l5-3"/>
<path d="M140 603l1 1M142 617h3a1.5 1.5 0 0 1-1 1 1.5 1.5 0 0 1-2-1zM159 609v1h1h2M180 607v20l4 1M188 604h.1M188 602h1l-1 1 1 1M189 603h2a1.3 1.3 0 0 1 0 1 1.3 1.3 0 0 1-1 1l-2-1zM189 602l-1 2M191 603a1.7 1.7 0 0 0-1-2 1.7 1.7 0 0 0-2 2v1a1.6 1.6 0 0 0 0 2 1.6 1.6 0 0 0 3-1M194 606l22 7v-1l-22-7 22 7v-1l-22-8 22 8v-1l-22-8 21 7M195 620l-1-19a4 4 0 0 0-2-5 4 4 0 0 0-5 3l-2 3-1 4 1 21M215 602v7"/>
<path d="M215 602h.1M220 617l7 3M228 614l-1 1v4M231 608l-33 15M234 611h1M235 611h.1M235 611v4v1l-7 4-1-5 1-1M235 606v4l-38 18M578 614l-44 10M584 610h1l-2 1v-2h2v1M584 610h-1h1M584 609v1"/>
<path d="M588 613l-6 2M591 608l-1 1M591 608h-1M591 607v1M591 607l-1 1v1h3l-2-1M593 608v1M593 608l4 2M593 609v3l-4 1M595 603l1 5a1.9 1.9 0 0 0 2 1M596 609l-3 1M597 604l-1 3v1l1 1 36 9M598 609l1 4"/>
<path d="M599 612l-10 2M600 610v3M600 612h1l-17 4h-2l6-1M600 605l32 7M605 602l2 1v-1h-1l22 5M606 601v2l23 5M607 600l21 6M615 605l-7 1M634 606l1 21 3 1M642 604h1M643 604h-1M643 601l1 1"/>
<path d="M643 601a2.1 2.1 0 0 1 3 0 2.1 2.1 0 0 1 0 3 2 2 0 0 1-3 1 2 2 0 0 1-1-3zM643 601h.1M643 602v1M644 602h-1v2M644 602l-1 1 1 1M644 602h1a1.3 1.3 0 0 1 1 1 1.3 1.3 0 0 1-1 1h-1M650 602l23 6M650 613l23 6v-2M650 612l23 6M650 611l23 6M650 620v-18a5 5 0 0 0-4-6 5 5 0 0 0-6 3l-1 4v24M651 620l-7-1-2 1v4"/>
<path d="M672 608v7M672 615l-22-5 23 5v2M674 607v12h-2l1-2M691 616l-38 9M693 620h.1M694 615v5l-42 10M1014 617h1M1015 617h4v6M1015 617l-1 5 1 2M1016 610h-2l-1-12h2l1 10h-1l1 2-10 3h-4M1019 617h.1M1019 617v5l-4 2"/>
<path d="M1019 616v7l-4 1M1019 616v1M1020 610h3zM1021 611l-10 1M1029 610h-14M1036 616h-17M1036 613l-17 4M1051 601l-1 1M1059 600v2M1060 600a1.1 1.1 0 0 1-1 2 1.1 1.1 0 0 1-1-2M1063 607l-17 4M1063 613h1"/>
<path d="M1063 613h.1M1067 606h.1M1067 606l1 1v5l-5 1M1067 606h1l-1-5-53 12v4M1067 601l81-3v11l-4 1M1067 606l1 6-5 1M1067 612v-5v-1l-4 1v5v1M1077 614h-1h2v3l-2 1M1078 614h8l1 3-3 1v-1h-3l-4 1M1079 618v1M1079 618h.1M1079 619h4"/>
<path d="M1079 619h.1M1079 618h-2M1080 618v1M1080 619h2M1080 619v1M1080 619h.1M1080 619h3h-4h1M1080 620l2-1zM1082 618h1M1082 618h-3M1082 618v1M1082 619h.1"/>
<path d="M1083 618h-4M1083 618v1M1084 618h-7M1084 618h-1M1084 618l-1 7-2 5M1086 612v2M1098 612h.1M1098 612l11 162M1098 612l-35 1M1108 604v7M1108 611h-6l-4 1M1108 611l1 14"/>
<path d="M1133 610v3h-5M1133 611h-5M1146 610a18 18 0 0 1 0 22l-2 1h-17M1148 603v1v5l-4 1-36 1M1148 603l-81 3M1148 604v4M78 624l66 23v4l-65-22zM79 634v-5v5l65 23M111 640l1 5-5-1 1 151v1l3 1 9-4M171 639l6 2M172 640l-20 9M177 636l2 1-1 2v3"/>
<path d="M179 626l-3 2h2l2-1M179 637l-1 2v5v2l1 2M179 635v6M179 638l-1 6 1 3M180 627h.1M180 635v4M180 636l2-2-38 17M181 635h-1M181 638l-1 4M182 638l-2 4M182 637l6 2M183 638l5 2"/>
<path d="M183 635l-3 3M183 636a13 13 0 0 0 0 17l20 7M183 636v2v1l6 2M183 629l-39 18M187 624l-5 7 1 5 6 2-1-5 5-7M187 624l6 2M189 638l-1 2 1 1M189 633l5 2M191 629l5 2M191 629l6 2M193 627h1M195 627l-2-1-4 7a4 4 0 0 0 2 5l-2 3"/>
<path d="M196 627l1 4-3 4M197 620l-7-2-2 2-1 4M197 627a8 8 0 0 1 0 7l-3 1M197 633l13 5a10 10 0 0 1 5 13 11 11 0 0 1-12 9M197 621a3 3 0 0 0-3 0 3 3 0 0 0-1 3v2M202 625v10M202 626h.1M203 625l-1 1M534 624l61 15v5l-61-15zM534 630v4M534 634v-5v6l61 15M565 636v6"/>
<path d="M610 640l3-1-3 1h1M612 639l20 5M613 640l-2 2M614 640h-1M614 640h-1a3 3 0 0 1-5 0M614 640l-2 2-2 1M623 637l11 2M634 627l-3 1 4-1M634 634v8M634 639l-1 2-1 4 1 3 1 2M634 638l-4 1M634 639l-1 5v3l1 2"/>
<path d="M635 634v6M636 639h-1M637 634l-42 10M637 637l5 1M637 637l5 2M637 636l-2 1M637 636v1v2l6 1M637 636l-2 2M637 629l-42 10M642 624l-6 6 1 6 5 2v-6l5-7M642 624l5 1M642 638v1l1 1"/>
<path d="M643 632l-1 1M644 632h-2M645 630l5 1M645 628l1 2-3 3 5 2M646 630l5 1M647 627h2M649 624h1M650 622h1M650 627a2.1 2.1 0 0 1-3-1l-5 6a5 5 0 0 0 3 5l-2 3M650 627l1 4-3 4M651 623a1.6 1.6 0 0 1 2 1 1.6 1.6 0 0 1-2 2l-1-1zM651 622a2.1 2.1 0 0 1 2 2 2.1 2.1 0 0 1-1 2h-2v-1a2.2 2.2 0 0 1 1-3z"/>
<path d="M651 620a4 4 0 0 0-4 3 4 4 0 0 0 2 4M651 627l1 5-1 2-3 1M651 625h1M651 634l12 3M652 633l2 1M652 621a3 3 0 0 0-4 0 3 3 0 0 0-1 4M652 623h.1M652 622h-1a2.4 2.4 0 0 0-2 1 2.4 2.4 0 0 0 0 3h1M653 622a2.5 2.5 0 0 0-4-2 2.5 2.5 0 0 0-1 3v2a2.2 2.2 0 0 0 1 2 2.2 2.2 0 0 0 3-1M653 624a1.1 1.1 0 0 0-1-1 1.1 1.1 0 0 0-1 1 1.1 1.1 0 0 0 1 1h1M654 634h.1M654 634l1 1"/>
<path d="M663 637a11 11 0 0 1 5 16 10 10 0 0 1-11 7l-17-4a12 12 0 0 1-4-17l1-2M663 627v10M663 632l1 5M673 625l12 3M685 627l1 1M686 628h.1M686 622l-1 1M693 620l1 1v4l-1 1-8 2v-5M693 620l-8 2v5l1 1M693 620h1M693 620l-8 2v1M1015 624h.1"/>
<path d="M1037 623l-22 1M1051 639v2M1056 639l1 5 4 1M1057 640l-6 1M1078 631h-2M1099 626l-19 4M1100 636l-39 9M1108 625v-1l1 1 1 9h-1v-1M1108 625l1 8M1109 633v1M1110 634l9 140M108 644h.1"/>
<path d="M111 658l1 1v7l-1 1M111 658v1v8M111 658v9M111 645h.1M119 648v15M124 650l-5 2M139 655l-20 8M144 656v1M145 651l-1 1v5M152 648h.1M152 648h-1M152 649v4l-7 4-1-5 1-1"/>
<path d="M152 649v-1l-7 3-1 1M179 641v4M179 645l1 5M190 656l1 102v1M561 641h.1M561 641l4 1M564 655l1 1v8l-1 1M564 655l1 2v8h-1M564 655v10M565 642l-4-1 1 160 3 1 1-1 8-2 31 8M573 644l1 155M590 648l-17 4"/>
<path d="M595 648l1 1M596 649v1M596 643l-1 2M603 642h.1M603 642l1 1M604 642h-1l-8 2v5l1 1M604 643v4l-8 3-1-1v-5l1-1M604 643l4 1M607 641l2 3M608 644l-4 1M615 640a4 4 0 0 1-3 3 4 4 0 0 1-4-2M616 640l-2 3"/>
<path d="M619 641l-4 1M633 648l-60 15M634 643v3M634 648l1 4M651 658l1 121v1M663 659l1 119M1051 641h.1M1051 641l9 144M1061 645h.1M1061 645l9 139M111 667h.1M119 663l1 130"/>
<path d="M203 660v96M564 665h.1M170 745l21 7M170 745l-7 3-1 5 21 7M170 745l-7 3-1 5M203 756l-8 3v5M203 756l33 11M195 765h.1M195 764v1M195 761l-1-1-6-2-68 31M195 764v1l-68 30M195 765l33 11"/>
<path d="M228 770v1v4v1v-1M229 770l6-3 1 1v5l-8 3v-4zM229 770l-1 2M235 767h1M236 767h-1l-7 3M625 774v3M626 772l-1 1 1 5 14 4M626 772l-1 2v4M633 770l-7 2M634 770l18 5M634 770l-8 2M1078 776l1 5v1"/>
<path d="M1078 776l-4 1 1 6M1078 776h.1M1078 776l1 6-4 1M1119 774l40-2 1 7h-5M1119 774l-1 1h-4l-1-1-34 2M1155 779h1M1155 779l-40 2M1159 772h.1M1159 772l1 6-5 1M1159 774l1 3M87 782h.1M87 782l-7 3-1 5"/>
<path d="M87 782l-7 3v5l28 10M87 782l21 7M120 793l33 11M535 795v4M536 794l-1 1v5M543 792l-7 2M544 792l-8 2-1 6 27 6M544 792l18 4M655 786h1M656 785v1M656 785v-5l8-2 30 7M656 785l-1-4-6-2-75 18"/>
<path d="M656 785l-1 1-69 16M656 786l30 7M687 787l8-2v6h-1l-7 2-1-1zM687 787l-1 1M694 785h.1M694 785l-8 2v5l1 1-1-1M694 785l1 1M694 785h1M1026 793h1M1030 786v1v5M1030 786l-4 1v5v1M1030 786l1 5-1 1"/>
<path d="M1030 786h.1M1030 786l1 6M1030 792l-4 1M1031 792l-5 1M1066 785h-1l-35 1M1067 792l-41 1M1071 791l-4 1M1071 791h.1M1071 790v1M1075 783h.1M1105 783h6v1v5l-4 1M1107 790l-40 2 4-1"/>
<path d="M1107 790h.1M1109 781h1M1109 781l-34 2M1111 783v1v5l-4 1M1111 784v4M1114 781h.1M1114 781h-5M1114 781h-8M1115 781l-45 10h-7l-1-1v-4l16-3M1115 781h-1M1119 780h.1M1119 780h-6"/>
<path d="M1119 780v-1h-4l-2 1M108 800l3 1 1 1 33 11M108 800l4 2M145 807l7-3 1 1v5l-7 3h-1v-4zM153 804l-7 3M153 805l-1-1-7 4v5v-1M562 806h3l1 1 30 8M562 806l4 1M596 814l1 1M597 815h.1M597 809l-1 1M604 807h1"/>
<path d="M604 807l1 1v4l-8 3-1-1v-4l1-1M605 807l-9 2v5l1 1"/>
<circle cx="131" cy="133" r=".6"/>
<circle cx="141" cy="127" r=".6"/>
<circle cx="96" cy="153" r=".6"/>
<circle cx="725" cy="160" r=".6"/>
<circle cx="719" cy="163" r=".6"/>
<circle cx="680" cy="186" r=".6"/>
<circle cx="685" cy="182" r=".6"/>
<circle cx="1012" cy="217" r="1.5"/>
<circle cx="587" cy="593" r="1.1"/>
<circle cx="1056" cy="582" r="1.2"/>
<circle cx="652" cy="624" r=".9"/>
</g>
<g fill="#000">
<circle cx="453" cy="222" r=".3"/>
<circle cx="974" cy="249" r=".3"/>
<circle cx="1005" cy="248" r=".3"/>
<circle cx="1058" cy="244" r=".3"/>
<circle cx="420" cy="277" r=".3"/>
<circle cx="1018" cy="273" r=".3"/>
<circle cx="1027" cy="272" r=".3"/>
<circle cx="526" cy="420" r=".3"/>
<circle cx="911" cy="417" r=".3"/>
<circle cx="975" cy="419" r=".3"/>
<circle cx="1020" cy="420" r=".3"/>
<circle cx="125" cy="584" r=".3"/>
<circle cx="1051" cy="590" r=".3"/>
<circle cx="1064" cy="613" r=".3"/>
<circle cx="1083" cy="618" r=".3"/>
<circle cx="1144" cy="610" r=".3"/>
<circle cx="1148" cy="603" r=".3"/>
<circle cx="653" cy="625" r=".3"/>
<circle cx="653" cy="624" r=".3"/>
<circle cx="1109" cy="634" r=".3"/>
<circle cx="633" cy="770" r=".3"/>
<circle cx="1156" cy="779" r=".3"/>
<circle cx="543" cy="792" r=".3"/>
<circle cx="1027" cy="793" r=".3"/>
<circle cx="1067" cy="792" r=".3"/>
<circle cx="1075" cy="783" r=".3"/>
<circle cx="1107" cy="790" r=".3"/>
<circle cx="1109" cy="781" r=".3"/>
<circle cx="1111" cy="783" r=".3"/>
</g>
<g fill="none" stroke="#f00" stroke-width=".85">
<path d="M177 180l-3 1M172 188l1 5M176 180l-3 2M182 183a16 16 0 0 1 6 18 7 7 0 0 1-11-2l-2-2M183 182a17 17 0 0 1 6 19l-2 2M183 183a12 12 0 0 1 7 11M186 185l3 5M142 209a6 6 0 0 1 4 9h-1M145 204a16 16 0 0 1 6 19 5 5 0 0 1-8 0M145 204a16 16 0 0 1 7 18l-3 2M149 207l30-17a2.7 2.7 0 0 1 3 4l-31 17M768 214a7 7 0 0 1 9 6v2v21l-4 3v-13"/>
<path d="M423 238l2 2 2 2M471 234v3M472 235v2M480 235l1 14M481 233l1 16M763 240l8 5M763 233v2M764 236l1 1v1h-1M767 238a1.3 1.3 0 0 1 2 0 1.3 1.3 0 0 1-1 2l-1-1zM1010 238l-5 5 1 7h5l-1-7 5-5M1010 238h5M1015 238v-1a2.7 2.7 0 0 1 3-4 2.7 2.7 0 0 1 2 4l-1 3 1 6-1 2"/>
<path d="M1017 235a1.5 1.5 0 0 1 2 2 1.5 1.5 0 0 1-2 1v-1zM1018 233h-6l-2 1v4M426 253l-1 14M427 244l1 4-2 21M471 242v2M473 242v3M771 241l-1-1 1 2M772 246h1M772 241v1M949 255a8 8 0 0 0 5 11M950 255a8 8 0 0 0 4 11l1-1M951 255l-1 3 1 3 1 2 2 1"/>
<path d="M952 255a8 8 0 0 0 5 11M952 255a8 8 0 0 0 5 11 6 6 0 0 0 5-5M955 255a4 4 0 0 0 2 7h2M958 255a4 4 0 0 0 2 7l1-1M959 255l7 1M960 255a2.5 2.5 0 0 0-2 3 2.5 2.5 0 0 0 2 2M961 255h1M962 255h.1M966 255l2 7 3 4M973 255v7l2 3M975 251h.1M975 254a8 8 0 0 0 1 11 5 5 0 0 0 6-4"/>
<path d="M975 253a4 4 0 0 1 6 1M975 251v3M975 254h.1M977 252l3 1 1 3M978 255a4 4 0 0 0-4 3 4 4 0 0 0 3 4M978 253l2 3v-1a3 3 0 0 0-5-2M981 254h1M981 250l-6 1M981 250h1M981 250v3M982 254l1 2M982 250v3h3"/>
<path d="M982 250h7v3h-4M985 253l-1 1v2M987 253l-2 1M989 250h-14v1M989 250h.1M989 248v2M1000 258v2M1001 257l-23-1a2.7 2.7 0 0 0-2 2 2.7 2.7 0 0 0 1 3l24 1M1002 254a10 10 0 0 0 0 12M1002 254l-1 6 1 5M1002 258v3M1004 252l-1 1"/>
<path d="M1005 250h6M1005 251h6M1006 250l-1 1 1 1h6M1011 250v1l1 1M1012 248h5M1013 245h6M1013 242v2l-2 3M1013 244l6 1M1014 240l4 1M1017 248l2-3-1-5a2.3 2.3 0 0 1-2-1l-5 5a7 7 0 0 0 3 6l-2 2M1017 248h12a10 10 0 0 1 9 12 10 10 0 0 1-9 12l-19-1a11 11 0 0 1-7-14l1-4 1-2M415 274l-1 7a10 10 0 0 0 8 10l1-1 1-2 1-9"/>
<path d="M416 275l-1 6a8 8 0 0 0 7 9l1-2 1-9M959 260l8 1M979 261a2.4 2.4 0 0 1-3 0 2.4 2.4 0 0 1-1-3v-1a2.1 2.1 0 0 1 2-2 2.1 2.1 0 0 1 2 1 2.4 2.4 0 0 0-3-1 2.4 2.4 0 0 0-1 3v2a2.2 2.2 0 0 0 2 2 2.2 2.2 0 0 0 2-1M979 262l1-1a3 3 0 0 1-3 3 3 3 0 0 1-3-2M979 262l-1 2M979 262h.1M981 261l-1 2-3 2M983 261l-3 4M600 619h.1M600 619h-1M600 619a1.5 1.5 0 0 0-2 1 1.6 1.6 0 0 0 3 1 1.2 1.2 0 0 0 2 0 1.2 1.2 0 0 0-1-2M600 619h1"/>
<path d="M601 619h-1M601 619h.1M601 619h1M618 615h.1M618 615h-1M618 615h1M619 615a1.6 1.6 0 0 0-3 1 1.6 1.6 0 0 0 3 1 1.3 1.3 0 0 0 2-1 1.3 1.3 0 0 0-2-1M619 615h.1M619 615h-1M619 615h1h-1M619 615h1M1036 613l10-3 1 15a16 16 0 0 1-4 14 5 5 0 0 1-5-4l-1-5z"/>
<path d="M1056 610l1 14a17 17 0 0 1-4 15h-10M1057 610v1h-1v-1M1063 611h-7M1063 610l-6 1M1076 613l1 11a17 17 0 0 1-4 14l-19 1M1086 617v11M1128 611v11a18 18 0 0 1-3 14h-15M195 624l1 1M195 623h.1M196 622l1 1M196 625v2l2-1M197 621a4 4 0 0 0-4 2 4 4 0 0 0 2 4"/>
<path d="M197 626h.1M198 623h.1M198 622a2.1 2.1 0 0 0-2-1 2.1 2.1 0 0 0-2 2l-1 2a1.8 1.8 0 0 0 2 2 1.8 1.8 0 0 0 2-1M198 622h-1a2.5 2.5 0 0 0-2 1 2.5 2.5 0 0 0 0 3l1 1M199 624a1.2 1.2 0 0 0-2-1 1.2 1.2 0 0 0-1 1v1a1 1 0 0 0 1 1 1 1 0 0 0 1 0M199 624a1 1 0 0 0-2 0 1.1 1.1 0 0 0 1 2M199 624h.1M199 624a1.4 1.4 0 0 0-2-2 1.4 1.4 0 0 0-1 2v1M1039 633h.1M1040 624l2-1a4 4 0 0 1 0 6l-2-1a4 4 0 0 1 0-4zM1040 629l1 1-3 4v-1zM1041 629l-2 4"/>
<path d="M1042 630l1 7zM1044 628l3 3v1l-3-3zM1045 628l2 3M1087 628l-5 2M1100 637h-3"/>
<circle cx="198" cy="625" r=".9"/>
</g>
<!-- layer: Visible Narrow (ISO) -->
<g fill="none" stroke="#000" stroke-width=".85">
<path d="M138 114l-66 38M140 112l-2 1M71 152l-2 1M140 179l-60 35M141 170l-2 1M188 186h2v2M72 210l-1 1M130 210v1M131 210h.1M132 210h-1h-1M143 205l-5 3M192 214v1"/>
<path d="M105 235v108l-27 16M112 239v109l-26 15M114 240v108l-28 16M136 223l-5 3M137 231h-1M139 230h-1M139 223h.1M117 242v105l76 44M122 249h2M132 257h2M143 243v1M237 244l-62 36"/>
<path d="M237 240l-62 36M237 241h.1M237 244h.1M167 271h.1M174 275h.1M175 279v1M175 276h.1M186 274l7 4M191 270l2 1M193 270h.1M193 269v125l-26 16M201 265v134l-27 15"/>
<path d="M202 265v134M205 263v135M205 275h.1M205 281h.1M140 323l-23 13M140 323h.1M148 327l-31 18M148 327h-1M148 332l-28 16M148 328l-31 18M148 329h.1M148 332h.1"/>
<path d="M78 359h.1M110 351l79 46M111 350l79 46M85 363h.1M86 368l24-14 76 44M86 367v1M86 364h.1M228 374l-23 13M229 374h.1M236 378l-31 18M236 378h.1M237 379l-62 36"/>
<path d="M237 380h.1M237 383l-62 36M237 383h.1M167 410h.1M174 414h.1M175 418v1M175 415v1M202 403v1M205 401v1"/>
</g>
<circle cx="130" cy="211" r=".2" fill="#000"/>
<!-- layer: Symbol (ISO) -->
<path d="M521 143l-39 98M523 143h-2l-94 113M1033 147l-14 90M482 239h1l-1 2zM1019 235h1l-1 2zM428 254h1l-2 2zM411 564l190 55M411 564l206 53M598 618l3 1h-3zM615 616l2 1h-3zM196 625h2v1zM196 625l70 30h3" fill="none" stroke="#000" stroke-width=".85"/>
<g fill="#000">
<path d="M482 239h1l-1 2z" fill-rule="evenodd"/>
<path d="M1019 235h1l-1 2z" fill-rule="evenodd"/>
<path d="M428 254h1l-2 2z" fill-rule="evenodd"/>
<path d="M598 618l3 1h-3z" fill-rule="evenodd"/>
<path d="M615 616l2 1h-3z" fill-rule="evenodd"/>
<path d="M196 625h2v1z" fill-rule="evenodd"/>
</g>
<g font-size="19.2">
<text x="332" y="27">Paso 8: Encaje las</text>
<text x="582" y="47">Paso 9: Posicione el soporte</text>
<text x="27" y="49">Paso 7: Inserte el conjunto pre</text>
<text x="332" y="50">correas redondas de</text>
<text x="855" y="51">Paso 10: Posicione el conjunto de</text>
<text x="582" y="70">lateral con el agujero de</text>
<text x="27" y="72">montado del reel poniendo los</text>
<text x="332" y="73">3mm (consiste en una</text>
<text x="855" y="74">transmisión pre armado de</text>
<text x="27" y="95">anillos de retención como</text>
<text x="582" y="93">fijación del motor y repita los</text>
<text x="332" y="96">correa elástica pegada),</text>
<text x="855" y="97">manera a alinear los agujeros del</text>
<text x="27" y="119">batente</text>
<text x="332" y="119">para luego posicionar el</text>
<text x="582" y="116">pasos 4 y 5 para fijar la pieza</text>
<text x="855" y="120">soporte del motor con el agujero</text>
<text x="332" y="142">sistema de transmisión.</text>
<text x="855" y="143">del soporte lateral</text>
<text x="348" y="471">Paso 12: Fije el cojinete del</text>
<text x="348" y="494">conjunto de transmisión a la</text>
<text x="348" y="517">mesa con el perno de cabeza</text>
<text x="348" y="541">redonda M10 con largo de</text>
<text x="348" y="564">60mm.</text>
<text x="236" y="670">Paso 11: Fije el motor con el</text>
<text x="236" y="693">conjunto de perno M10 con</text>
<text x="236" y="716">largo de 70mm, arandela y</text>
<text x="236" y="739">tuerca.</text>
</g>
<g font-size="19.2" fill="#f00">
<text x="772" y="553">Paso 13: Instale las</text>
<text x="772" y="576">tapas de seguridad</text>
<text x="772" y="599">para el eje de</text>
<text x="772" y="623">transmisión, esta son</text>
<text x="772" y="646">fundamentales y evitan</text>
<text x="772" y="669">que algo se enrolle en</text>
<text x="772" y="692">el eje, el pelo longo por</text>
<text x="772" y="715">ejemplo o la propria</text>
<text x="772" y="738">lana. No utilice la</text>
<text x="772" y="761">máquina sin los</text>
<text x="772" y="784">sistemas de seguridad.</text>
</g>
</svg>
